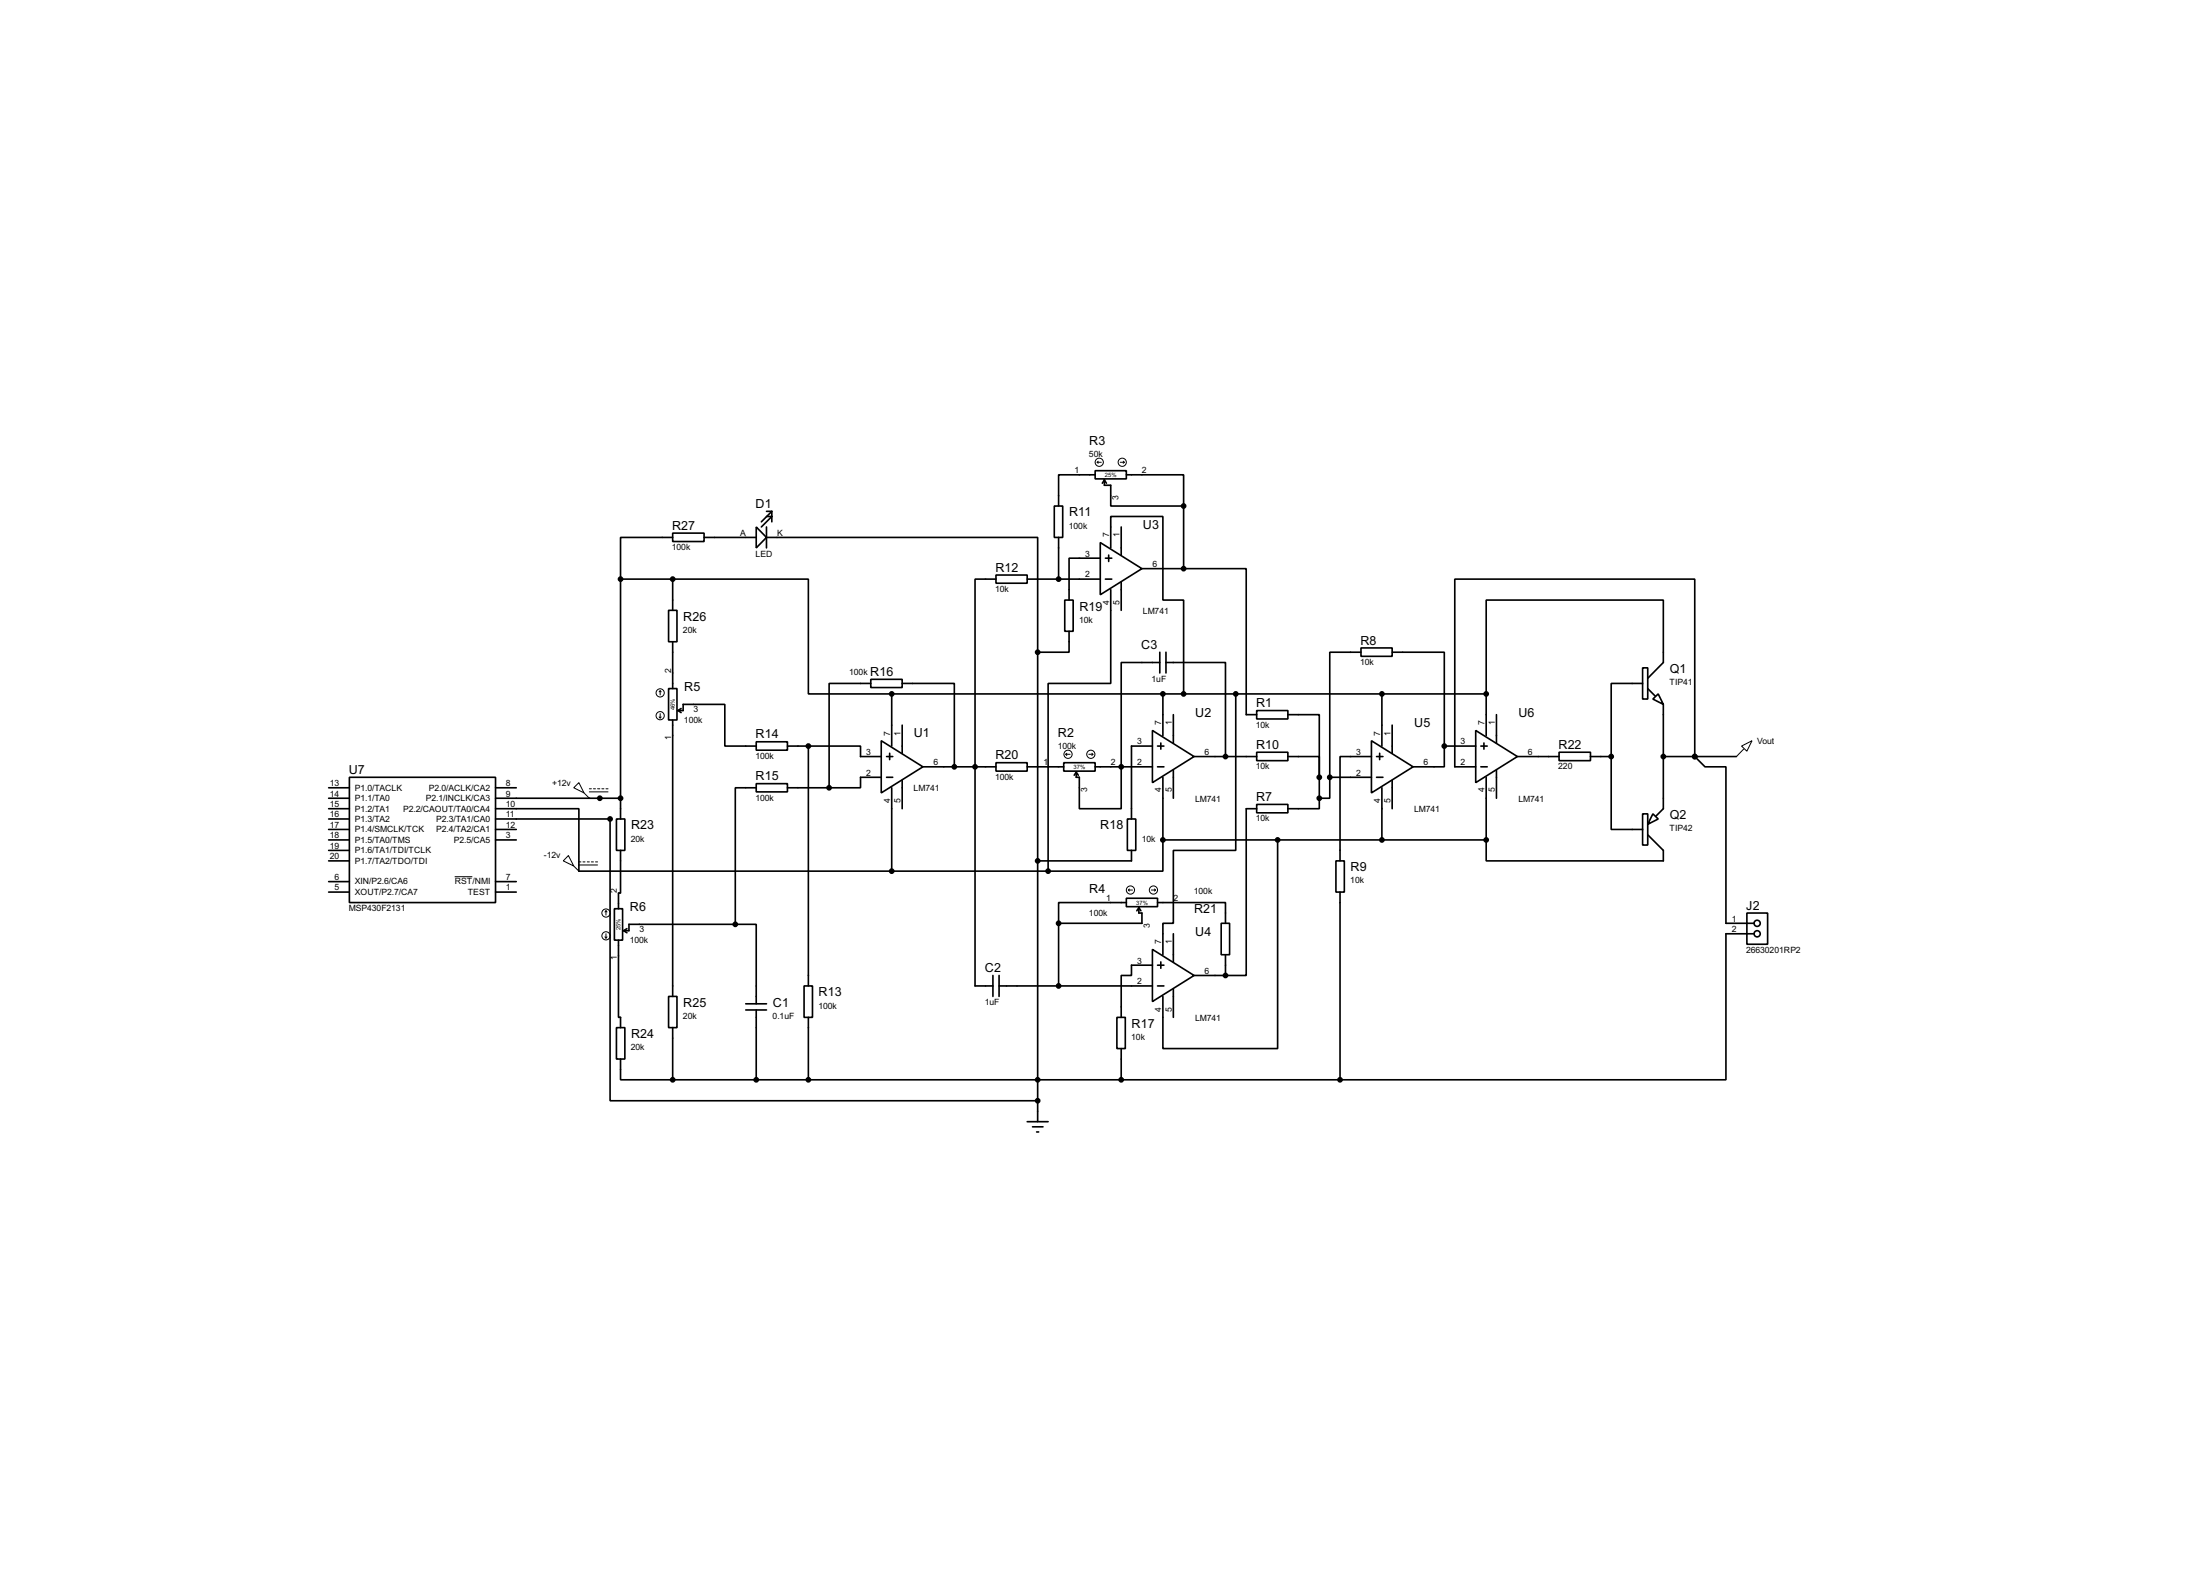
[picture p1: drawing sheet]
<svg xmlns="http://www.w3.org/2000/svg" width="536mm" height="383mm" viewBox="0 0 536 383" stroke-linecap="round" stroke-linejoin="round" font-family="sans-serif">
<g fill="none" stroke="#000" stroke-width=".4">
<path d="M266.8 114.6h7.6v2h-7.6zM266.8 115.6h-8.9v7.6M269 116.9v1.3h1.6v5h17.7M269 116.9l-.5 .8M269 116.9l.5 .8M274.4 115.6h13.9v7.6M163.9 129.8h7.6v2.1h-7.6zM163.9 130.9h-12.7v10.1M171.5 130.9h12.7M184.2 128.3l2.5 2.6-2.5 2.5zM186.7 130.9h66.1v27.9M186.7 128.3v5.1"/>
<path d="M186.7 125.8h1.3l-2.5 2.5M186.7 124.5h1.3M188 124.5l-2.5 2.6M188 124.5v2.6M256.8 123.2h2.1v7.7h-2.1zM257.9 130.9v10.1M268 132.1l10.2 6.4-10.2 6.3zM268 135.9h-7.6v10.2M269.3 135.9h1.5M270.1 135.2v1.5M270.6 133.4v-7.6h12.7v20.3h5v22.9M273.1 128.3v6.9"/>
<path d="M278.2 138.5h10.1M288.3 138.5h15.3v35.5h2.5M288.3 123.2v15.3M151.2 141v58.4M151.2 141h12.7M162.9 148.6h2v7.7h-2zM163.9 141h33v28h20.3M163.9 141v7.6M163.9 156.3v11.4M242.6 140h7.6v2h-7.6zM242.6 141h-5.1v99.1h4.4M250.2 141h17.8"/>
<path d="M252.8 158.8v114.3M259.4 146.1h2v7.6h-2zM260.4 153.7v5.1h-7.6M269.3 141h1.5M270.6 143.6v22.8h-15.3v45.7M273.1 141.8v6.8M282.5 158.8v5.1M284 158.8v5.1M331.5 157.8h7.6v2h-7.6zM331.5 158.8h-7.6v30.5M339.1 158.8h12.7v22.9M162.9 167.7h2v7.6h-2z"/>
<path d="M163.9 175.3v67.3M165.2 173h1.2v-1.5h10.2v10.2h7.6M165.2 173l.7 .5M165.9 172.5l-.7 .5M212.1 165.4h7.7v2h-7.7zM212.1 166.4h-10.1v25.4M217.2 169v12.7M217.2 169h144.8M219.8 166.4h12.7v20.3M219.8 176.6v6.8M280.7 177.9l10.2 6.3-10.2 6.4zM282.5 161.3h-9.4v35.6h-10.2v-7.6h-.7v-1.3"/>
<path d="M283.3 169v10.1M284 161.3h14.5v22.9M285.8 174v6.9M301 169v38.1h-15.2v17.7h-2.5v7.7M306.1 173h7.6v2.1h-7.6zM313.7 174h7.7v15.3M336.6 169v12.7M339.1 176.6v6.8M359.5 177.9l10.1 6.3-10.1 6.4zM362 169v10.1M364.5 174v6.9M400.1 162.6h1.3v7.6h-1.3z"/>
<path d="M400.1 166.4h-7.6v17.8M401.4 165.2l3.8-3.9v-15.2h-43.2v22.9M401.4 167.7l1.8 1.8M402.6 170.2l1.3-1.2 1.3 2.5zM405.2 171.5v25.4l-1.8 1.8M80.1 191.8h5M80.1 194.4h5M80.1 199.4h5M80.1 196.9h5M85.1 189.3h35.6v30.5h-35.6zM120.7 196.9h20.3v15.2h114.3M120.7 199.4h27.9v68.6h104.2"/>
<path d="M120.7 191.8h5.1M120.7 194.4h30.5M150.2 199.4h2v7.7h-2zM184.2 180.6h7.6v2.1h-7.6zM184.2 190.8h7.6v2h-7.6zM184.2 191.8h-5.1v33.3M191.8 181.7h5.1M191.8 191.8h10.2M196.9 181.7h12.7v2.5h5.1M196.9 181.7v58.4M214.7 180.4l10.1 6.3-10.1 6.4zM214.7 189.3h-5.1v2.5h-7.6"/>
<path d="M216 189.3h1.5M216 184.2h1.5M216.7 183.4v1.6M217.2 191.8v20.3M219.8 190v6.9M224.8 186.7h17.8M242.6 185.7h7.6v2.1h-7.6zM250.2 186.7h8.9M259.1 185.7h7.7v2.1h-7.7zM262.2 188l-.5 .8M262.2 188l.5 .8M266.8 186.7h13.9"/>
<path d="M274.6 199.4h2.1v7.7h-2.1zM280.7 181.7h-5.1v17.7M282 186.7h1.5M282 181.7h1.5M282.8 180.9v1.5M283.3 189.3v15.2M285.8 187.5v6.9M290.9 184.2h15.2M306.1 183.2h7.6v2h-7.6zM306.1 195.9h7.6v2h-7.6zM306.1 196.9h-2.5v40.6h-5.1M313.7 184.2h7.7v5.1"/>
<path d="M321.4 194.4v2.5h-7.7M321.4 189.3v5.1M323.9 189.3v5.1h-2.5M323.9 189.3h10.2M334.1 180.4l10.1 6.3-10.1 6.4zM334.1 184.2h-7.7v25.4M335.3 189.3h1.6M335.3 184.2h1.6M336.1 183.4v1.6M336.6 191.8v12.7M339.1 190v6.9M351.8 181.7v5h-7.6"/>
<path d="M351.8 181.7h7.7M359.5 186.7h-5.1v-45.7h58.4v43.2l2.5 2.5h5.1v38.1h6.9M360.7 186.7h1.6M360.7 181.7h1.6M361.5 180.9v1.5M362 189.3v15.2M364.5 187.5v6.9M369.6 184.2h10.2M379.8 183.2h7.6v2h-7.6zM387.4 184.2h5.1M392.5 184.2v17.8h7.6M400.1 198.2h1.3v7.6h-1.3z"/>
<path d="M402.6 198.2l1.3 1.2-2.5 1.3zM405.2 184.2h17.8M80.1 209.6h5M80.1 204.5h5M80.1 202h5M80.1 214.7h5M80.1 217.2h5M80.1 207.1h5M120.7 204.5h5.1M120.7 202h5.1M120.7 214.7h5.1M120.7 217.2h5.1"/>
<path d="M151.2 207.1v10.4h-.5v3.8M274.4 218.7h7.6v2.1h-7.6zM274.4 219.8h-16.5v5M275.6 207.1v2.5h-22.8M282 219.8h16.5v5M283.3 204.5v7.6h-28M283.3 204.5h78.7M311.2 204.5v50.8h-27.9v-12.7M325.4 209.6h2.1v7.6h-2.1zM326.4 217.2v45.7M401.4 203.3l3.8 3.8v2.5h-43.2v-5.1M149.7 221.3h2v7.6h-2z"/>
<path d="M150.7 228.9v18.8h.5v2.5M151.9 226.6l.8 .5M152.7 226.1l-.8 .5M179.1 225.1h5.1v19.3M179.1 225.1h-25.9v1.5h-1.3M241.9 237.5v5.1M243.4 237.5v5.1M257.9 224.8v15.3M277.4 221v1.3h.8v2.5h-20.3M277.4 221l-.5 .8M277.4 221l.5 .8M280.7 231.2l10.2 6.3-10.2 6.4z"/>
<path d="M280.7 235h-5.1v2.5h-2.5v10.2M282 235h1.5M282.8 234.2v1.6M285.8 227.4v6.8M290.9 237.5h7.6M297.5 224.8h2v7.7h-2zM298.5 232.5v5M425.5 222.3h5.1v7.6h-5.1zM427.3 227.4h-6.9v35.5h-94M150.2 250.2h2v7.7h-2zM151.2 257.9v5h12.7M162.9 242.6h2v7.6h-2z"/>
<path d="M163.9 250.2v12.7M181.7 245.9h5M181.7 244.4h5M184.2 245.9v17M195.9 240.1h2v7.6h-2zM196.9 247.7v15.2M243.4 240.1h37.3M272.1 247.7h2v7.6h-2zM273.1 255.3v7.6M282 240.1h1.5M285.8 240.8v6.9M163.9 262.9h162.5"/>
<path d="M250.2 273.1h5.1M251.5 274.4h2.6M252.5 275.6h.5"/>
<circle cx="428" cy="227.4" r=".75"/>
<circle cx="428" cy="224.8" r=".75"/>
</g>
<circle cx="412.8" cy="184.2" r=".2" fill="#000"/>
<g fill="none" stroke="#000" stroke-width=".24">
<path d="M267.3 112.6h1M267.3 112.6l.2 .2M267.5 112.3l-.2 .3M272.9 112.6h1M273.6 112.3l.3 .3M273.9 112.6l-.3 .2M160.6 174.6l.2 .2M160.8 168.2l-.2 .3M160.8 168.2l.3 .3M160.8 168.2v1M160.8 173.8v1M161.1 174.6l-.3 .2"/>
<path d="M139.8 191.8l1.2-1.2 1.3 2.5zM142.3 193.1l1.3 1.3M143.6 192.1h.5M143.6 192.8h4.5M144.6 192.1h.5M145.6 192.1h.5M146.6 192.1h.5M147.6 192.1h.5M259.6 183.7h1.1M259.6 183.7l.3 .3M259.9 183.4l-.3 .3M265.2 183.7h1"/>
<path d="M266 183.4l.2 .3M266.2 183.7l-.2 .3M424.2 181.7l2.6-1.3-1.3 2.5zM424.7 182.4l-1.7 1.8M110.8 213.5h4.3M138.5 208.3l1.3 2.6-2.6-1.3zM139.8 210.9l1.2 1.2M141 209.9h.5M141 210.6h4.6M142 209.9h.5M143.1 209.9h.5M144.1 209.9h.5"/>
<path d="M145.1 209.9h.5M274.9 216.7h1M274.9 216.7l.2 .3M275.1 216.5l-.2 .2M280.5 216.7h1M281.2 216.5l.3 .2M281.5 216.7l-.3 .3M147.4 228.1l.2 .3M147.6 221.8l-.2 .3M147.6 221.8l.3 .3M147.6 221.8v1M147.6 227.4v1"/>
<path d="M147.9 228.1l-.3 .3"/>
<circle cx="267.7" cy="112.6" r="1"/>
<circle cx="273.3" cy="112.6" r="1"/>
<circle cx="160.8" cy="174.3" r="1"/>
<circle cx="160.8" cy="168.7" r="1"/>
<circle cx="260.1" cy="183.7" r="1"/>
<circle cx="265.7" cy="183.7" r="1"/>
<circle cx="275.3" cy="216.7" r="1"/>
<circle cx="280.9" cy="216.7" r="1"/>
<circle cx="147.6" cy="222.3" r="1"/>
<circle cx="147.6" cy="227.9" r="1"/>
</g>
<g fill="#000" stroke="#000" stroke-width=".4">
<circle cx="288.3" cy="138.5" r=".5"/>
<circle cx="288.3" cy="123.2" r=".5"/>
<circle cx="151.1" cy="141" r=".5"/>
<circle cx="163.8" cy="141" r=".5"/>
<circle cx="252.7" cy="158.8" r=".5"/>
<circle cx="257.8" cy="141" r=".5"/>
<circle cx="217.2" cy="169" r=".5"/>
<circle cx="283.2" cy="169" r=".5"/>
<circle cx="288.3" cy="169" r=".5"/>
<circle cx="301" cy="169" r=".5"/>
<circle cx="336.6" cy="169" r=".5"/>
<circle cx="362" cy="169" r=".5"/>
<circle cx="146.1" cy="194.4" r=".5"/>
<circle cx="148.6" cy="199.4" r=".5"/>
<circle cx="151.1" cy="194.4" r=".5"/>
<circle cx="196.9" cy="181.7" r=".5"/>
<circle cx="201.9" cy="191.8" r=".5"/>
<circle cx="232.4" cy="186.7" r=".5"/>
<circle cx="237.5" cy="186.7" r=".5"/>
<circle cx="273.1" cy="186.7" r=".5"/>
<circle cx="298.5" cy="184.2" r=".5"/>
<circle cx="321.3" cy="189.3" r=".5"/>
<circle cx="321.3" cy="194.4" r=".5"/>
<circle cx="323.9" cy="189.3" r=".5"/>
<circle cx="351.8" cy="181.7" r=".5"/>
<circle cx="392.4" cy="184.2" r=".5"/>
<circle cx="405.1" cy="184.2" r=".5"/>
<circle cx="412.8" cy="184.2" r=".5"/>
<circle cx="217.2" cy="212.1" r=".5"/>
<circle cx="252.7" cy="209.6" r=".5"/>
<circle cx="255.3" cy="212.1" r=".5"/>
<circle cx="283.2" cy="204.5" r=".5"/>
<circle cx="311.2" cy="204.5" r=".5"/>
<circle cx="336.6" cy="204.5" r=".5"/>
<circle cx="362" cy="204.5" r=".5"/>
<circle cx="179.1" cy="225.1" r=".5"/>
<circle cx="257.8" cy="224.8" r=".5"/>
<circle cx="298.5" cy="237.5" r=".5"/>
<circle cx="257.8" cy="240.1" r=".5"/>
<circle cx="163.8" cy="262.9" r=".5"/>
<circle cx="184.2" cy="262.9" r=".5"/>
<circle cx="196.9" cy="262.9" r=".5"/>
<circle cx="252.7" cy="268" r=".5"/>
<circle cx="252.7" cy="262.9" r=".5"/>
<circle cx="273.1" cy="262.9" r=".5"/>
<circle cx="326.4" cy="262.9" r=".5"/>
</g>
<g font-size="3.4">
<text x="265.3" y="108.3">R3</text>
<text x="184.1" y="123.7">D1</text>
<text x="260.4" y="125.7">R11</text>
<text x="163.7" y="129">R27</text>
<text x="278.4" y="128.8">U3</text>
<text x="242.5" y="139.2">R12</text>
<text x="262.9" y="148.7">R19</text>
<text x="166.4" y="151.2">R26</text>
<text x="278" y="158">C3</text>
<text x="331.4" y="157">R8</text>
<text x="212" y="164.6">R16</text>
<text x="406.7" y="163.9">Q1</text>
<text x="166.7" y="168.2">R5</text>
<text x="306" y="172.2">R1</text>
<text x="184.1" y="179.8">R14</text>
<text x="222.6" y="179.6">U1</text>
<text x="257.7" y="179.4">R2</text>
<text x="291.1" y="174.5">U2</text>
<text x="344.5" y="177.1">U5</text>
<text x="369.9" y="174.5">U6</text>
<text x="242.5" y="184.9">R20</text>
<text x="306" y="182.4">R10</text>
<text x="379.6" y="182.4">R22</text>
<text x="85" y="188.5">U7</text>
<text x="184.1" y="190">R15</text>
<text x="306" y="195.1">R7</text>
<text x="153.7" y="202">R23</text>
<text x="268" y="202">R18</text>
<text x="406.7" y="199.5">Q2</text>
<text x="329" y="212.2">R9</text>
<text x="153.5" y="221.8">R6</text>
<text x="265.3" y="217.5">R4</text>
<text x="425.4" y="221.5">J2</text>
<text x="290.9" y="222.3">R21</text>
<text x="291.1" y="227.9">U4</text>
<text x="239.9" y="236.7">C2</text>
<text x="166.4" y="245.2">R25</text>
<text x="188.3" y="245.2">C1</text>
<text x="199.4" y="242.6">R13</text>
<text x="275.6" y="250.3">R17</text>
<text x="153.7" y="252.8">R24</text>
</g>
<g font-size="2.4">
<text x="265.3" y="111.2">50k</text>
<text x="261.8" y="115.2">1</text>
<text x="278.2" y="115.2">2</text>
<text x="272.4" y="121.8" transform="rotate(-90 272.4 121.8)">3</text>
<text x="180.3" y="130.5">A</text>
<text x="189.3" y="130.5">K</text>
<text x="260.4" y="128.8">100k</text>
<text x="270.2" y="130.9" transform="rotate(-90 270.2 130.9)">7</text>
<text x="272.7" y="130.8" transform="rotate(-90 272.7 130.8)">1</text>
<text x="163.7" y="134">100k</text>
<text x="184" y="135.5">LED</text>
<text x="264.3" y="135.5">3</text>
<text x="264.3" y="140.6">2</text>
<text x="280.7" y="138.1">6</text>
<text x="242.4" y="144.1">10k</text>
<text x="270.2" y="147.3" transform="rotate(-90 270.2 147.3)">4</text>
<text x="272.7" y="147.3" transform="rotate(-90 272.7 147.3)">5</text>
<text x="278.4" y="149.5">LM741</text>
<text x="166.4" y="154.2">20k</text>
<text x="262.9" y="151.6">10k</text>
<text x="331.3" y="161.9">10k</text>
<text x="163.5" y="163.9" transform="rotate(-90 163.5 163.9)">2</text>
<text x="206.9" y="164.4">100k</text>
<text x="280.5" y="166">1uF</text>
<text x="406.7" y="166.9">TIP41</text>
<text x="169" y="173.4">3</text>
<text x="166.6" y="176.1">100k</text>
<text x="216.8" y="179.1" transform="rotate(-90 216.8 179.1)">7</text>
<text x="219.4" y="179.1" transform="rotate(-90 219.4 179.1)">1</text>
<text x="282.9" y="176.6" transform="rotate(-90 282.9 176.6)">7</text>
<text x="285.4" y="176.5" transform="rotate(-90 285.4 176.5)">1</text>
<text x="305.9" y="177.1">10k</text>
<text x="336.2" y="179.1" transform="rotate(-90 336.2 179.1)">7</text>
<text x="338.7" y="179.1" transform="rotate(-90 338.7 179.1)">1</text>
<text x="361.6" y="176.5" transform="rotate(-90 361.6 176.5)">7</text>
<text x="364.1" y="176.6" transform="rotate(-90 364.1 176.6)">1</text>
<text x="163.5" y="180.3" transform="rotate(-90 163.5 180.3)">1</text>
<text x="184" y="184.8">100k</text>
<text x="211" y="183.8">3</text>
<text x="257.7" y="182.3">100k</text>
<text x="277" y="181.3">3</text>
<text x="293.4" y="183.8">6</text>
<text x="330.4" y="183.8">3</text>
<text x="355.8" y="181.3">3</text>
<text x="372.2" y="183.8">6</text>
<text x="428" y="181.1">Vout</text>
<text x="80.3" y="191.4">13</text>
<text x="123.2" y="191.4">8</text>
<text x="134.5" y="191.3">+12v</text>
<text x="211" y="188.9">2</text>
<text x="227.4" y="186.3">6</text>
<text x="242.4" y="189.9">100k</text>
<text x="254.2" y="186.3">1</text>
<text x="270.6" y="186.3">2</text>
<text x="277" y="186.3">2</text>
<text x="305.9" y="187.3">10k</text>
<text x="330.4" y="188.9">2</text>
<text x="346.8" y="186.3">6</text>
<text x="355.8" y="186.3">2</text>
<text x="379.6" y="187.3">220</text>
<text x="80.3" y="196.5">15</text>
<text x="80.3" y="194">14</text>
<text x="86.4" y="197.6">P1.2/TA1</text>
<text x="86.4" y="195.1">P1.1/TA0</text>
<text x="86.4" y="192.5">P1.0/TACLK</text>
<text x="98.2" y="197.6">P2.2/CAOUT/TA0/CA4</text>
<text x="103.7" y="195.1">P2.1/INCLK/CA3</text>
<text x="104.4" y="192.5">P2.0/ACLK/CA2</text>
<text x="123.2" y="196.5">10</text>
<text x="123.2" y="194">9</text>
<text x="184" y="194.9">100k</text>
<text x="216.8" y="195.5" transform="rotate(-90 216.8 195.5)">4</text>
<text x="219.4" y="195.5" transform="rotate(-90 219.4 195.5)">5</text>
<text x="222.5" y="192.7">LM741</text>
<text x="264.8" y="193" transform="rotate(-90 264.8 193)">3</text>
<text x="282.9" y="193" transform="rotate(-90 282.9 193)">4</text>
<text x="285.4" y="193" transform="rotate(-90 285.4 193)">5</text>
<text x="291.1" y="195.2">LM741</text>
<text x="336.2" y="195.5" transform="rotate(-90 336.2 195.5)">4</text>
<text x="338.7" y="195.5" transform="rotate(-90 338.7 195.5)">5</text>
<text x="344.4" y="197.7">LM741</text>
<text x="361.6" y="193" transform="rotate(-90 361.6 193)">4</text>
<text x="364.1" y="193" transform="rotate(-90 364.1 193)">5</text>
<text x="369.8" y="195.2">LM741</text>
<text x="80.3" y="199">16</text>
<text x="80.3" y="201.6">17</text>
<text x="86.4" y="200.1">P1.3/TA2</text>
<text x="86.4" y="202.7">P1.4/SMCLK/TCK</text>
<text x="106.2" y="202.7">P2.4/TA2/CA1</text>
<text x="106.2" y="200.1">P2.3/TA1/CA0</text>
<text x="123.2" y="201.6">12</text>
<text x="123.2" y="199">11</text>
<text x="305.9" y="200">10k</text>
<text x="406.7" y="202.4">TIP42</text>
<text x="80.3" y="209.2">20</text>
<text x="80.3" y="206.7">19</text>
<text x="80.3" y="204.1">18</text>
<text x="86.4" y="207.8">P1.6/TA1/TDI/TCLK</text>
<text x="86.4" y="205.2">P1.5/TA0/TMS</text>
<text x="110.5" y="205.2">P2.5/CA5</text>
<text x="123.2" y="204.1">3</text>
<text x="132.5" y="209">-12v</text>
<text x="153.7" y="205">20k</text>
<text x="278.1" y="205">10k</text>
<text x="81.5" y="214.3">6</text>
<text x="86.4" y="210.3">P1.7/TA2/TDO/TDI</text>
<text x="86.4" y="215.4">XIN/P2.6/CA6</text>
<text x="110.8" y="215.4">RST/NMI</text>
<text x="123.2" y="214.3">7</text>
<text x="328.9" y="215.1">10k</text>
<text x="81.5" y="216.8">5</text>
<text x="84.9" y="221.9">MSP430F2131</text>
<text x="86.4" y="217.9">XOUT/P2.7/CA7</text>
<text x="113.9" y="217.9">TEST</text>
<text x="123.2" y="216.8">1</text>
<text x="150.3" y="217.5" transform="rotate(-90 150.3 217.5)">2</text>
<text x="269.4" y="219.4">1</text>
<text x="285.8" y="219.4">2</text>
<text x="290.8" y="217.7">100k</text>
<text x="155.8" y="227">3</text>
<text x="265.3" y="223">100k</text>
<text x="280.1" y="226" transform="rotate(-90 280.1 226)">3</text>
<text x="421.8" y="224.4">1</text>
<text x="421.8" y="227">2</text>
<text x="150.3" y="233.9" transform="rotate(-90 150.3 233.9)">1</text>
<text x="153.4" y="229.7">100k</text>
<text x="282.9" y="229.9" transform="rotate(-90 282.9 229.9)">7</text>
<text x="285.4" y="229.9" transform="rotate(-90 285.4 229.9)">1</text>
<text x="425.3" y="232">26630201RP2</text>
<text x="277" y="234.6">3</text>
<text x="277" y="239.7">2</text>
<text x="293.4" y="237.1">6</text>
<text x="199.4" y="245.6">100k</text>
<text x="239.9" y="244.7">1uF</text>
<text x="166.4" y="248.1">20k</text>
<text x="188.2" y="248.1">0.1uF</text>
<text x="282.9" y="246.3" transform="rotate(-90 282.9 246.3)">4</text>
<text x="285.4" y="246.3" transform="rotate(-90 285.4 246.3)">5</text>
<text x="291.1" y="248.5">LM741</text>
<text x="153.7" y="255.8">20k</text>
<text x="275.6" y="253.2">10k</text>
</g>
<g font-size="1.6">
<text x="269.2" y="116.1">25%</text>
<text x="164.4" y="172.9" transform="rotate(-90 164.4 172.9)">46%</text>
<text x="261.5" y="187.2">37%</text>
<text x="276.8" y="220.3">37%</text>
<text x="151.2" y="226.5" transform="rotate(-90 151.2 226.5)">25%</text>
</g>
</svg>
